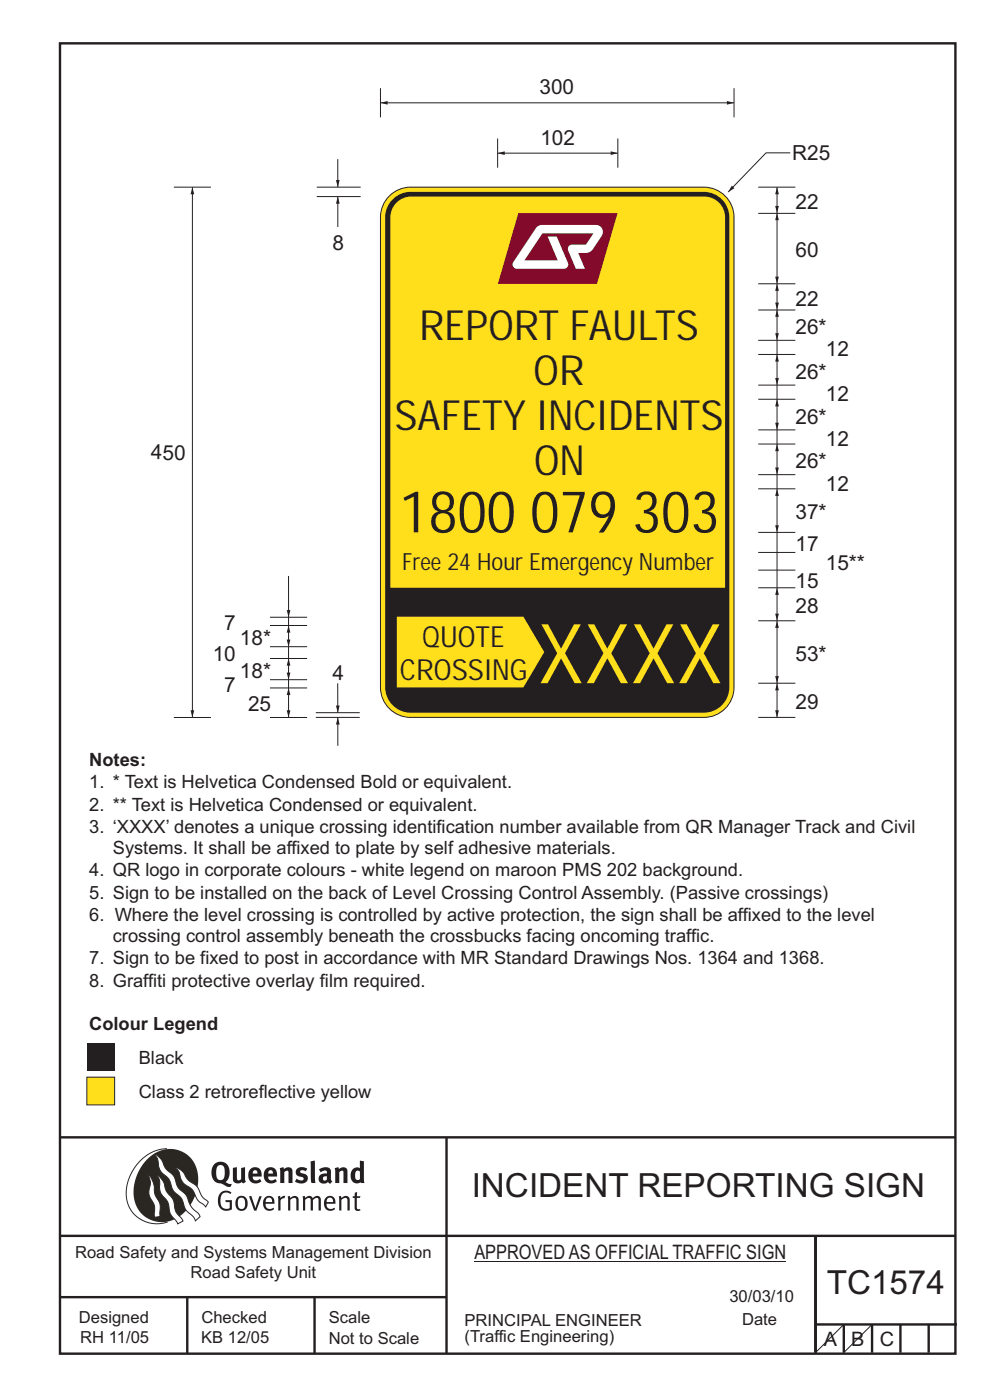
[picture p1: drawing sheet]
<svg xmlns="http://www.w3.org/2000/svg" width="210mm" height="297mm" viewBox="0 0 210 297" stroke-linecap="round" stroke-linejoin="round" font-family="sans-serif">
<g fill="none" stroke="#231f20" stroke-width=".51">
<path d="M12.7 9.2h190v278h-190zM12.7 241.3h190M94.7 241.4v45.8M12.7 275.2h82M12.7 262.2h190.1M39.7 275.2v12M66.7 275.2v12M173 262.2v24.8M173 281h30M179 281v6M185 281v6M191 281v6"/>
<path d="M197 281v6"/>
</g>
<path d="M100.6 267.7h66.2" fill="none" stroke="#231f20" stroke-width=".21"/>
<path d="M35.4 243.7a9.5 9.5 0 0 0-8.6 10.5 6.5 6.5 0 0 0 8.8 5.1" fill="none" stroke="#2a2723" stroke-width=".21"/>
<path d="M31.3 245.9a6.1 6.1 0 0 1 7.3-1.6 6.1 6.1 0 0 1 3.4 6.7 8.8 8.8 0 0 1-7.2 8.3 6.1 6.1 0 0 1-6.4-7.5 10.5 10.5 0 0 1 2.9-5.9z" fill-rule="evenodd" fill="#2a2723"/>
<g fill="#fff" stroke="#2a2723" stroke-width=".21">
<path d="M31.6 249.4l.3 .3 .6 1.2 .4 2.5 1 2 .1 2.7-1.2 .2-.1-2.5-.9-1.8-.2-.7 .3-2.4z" fill-rule="evenodd"/>
<path d="M37.2 247.7l.5 .1 .9 .6 1.3 1.9 1.9 1.5 1.1 2.1 1.3 1.2-.6 1-1.6-1.5-1.2-2.2-1.9-1.4-.6-1-.4-1.5z" fill-rule="evenodd"/>
<path d="M32.8 244.9l.4 .1 .9 .9 1.1 2 1.6 1.5 1 2.5 1.6 1.6 1.2 2.5 1.6 1.6 .2 .5-.9 .9-.5-.9-1.6-1.5-1-2.4-1.7-1.7-.9-2.3-1.7-1.7-.4-1-.3-1.6z" fill-rule="evenodd"/>
<path d="M33.4 249.4l.5 .3 .7 1 .7 2.1 1.5 1.8 .5 2.5 1.5 1.8v.2l-1.1 .6-1.6-2.2-.5-2.5-1.5-1.9-.2-1-.1-1.6z" fill-rule="evenodd"/>
</g>
<g fill="#231f20">
<path d="M46.8 253.1l.5-.4 .7-.1 .6 .1 .5 .3-.2 .3-.9-.3-.8 .2-.3 .7-.1 1.1 .1 .7 .3 .5 .5 .2 .6 .1 .4-.2v-1.3h-.8l-.1-.4h1.4v2l-.7 .2-.8 .1-.6-.2-.5-.5-.3-.8-.1-.9 .2-.8z" fill-rule="evenodd"/>
<path d="M50.7 254.3l.7-.2 .5 .5 .1 1.2-.2 .4-.3 .3h-.5l-.4-.4-.1-1.1zM50.4 254l-.5 1.1 .3 1.2 .7 .6 1-.2 .4-.4 .2-.5v-.8l-.2-.7-.3-.4-.5-.2h-.6z" fill-rule="evenodd"/>
<path d="M52.8 253.8l.5-.1 .9 2.6 .8-2.5h.5l-1.1 3.1h-.5z" fill-rule="evenodd"/>
<path d="M56.6 254.2l.4-.1 .4 .1 .2 .3 .1 .5h-1.4zM56.3 254l-.5 1v.7l.3 .7 .4 .3 .5 .2 1.1-.3 .1-.1-.2-.3-.6 .3-.7-.1-.3-.3-.1-.6v-.1h1.9l-.2-1.2-.8-.5-.5 .1z" fill-rule="evenodd"/>
<path d="M58.9 253.8l.5-.1 .1 .5 .4-.4 .6-.1-.2 .6h-.4l-.4 .3v2.2h-.5z" fill-rule="evenodd"/>
<path d="M61 253.9l.5-.1a.24 .24 0 0 0 .1 .3 .24 .24 0 0 0 .3-.2l.8-.2 .6 .5v2.6h-.4l-.1-2.3-.1-.3-.3-.1-.8 .5v2.2h-.5z" fill-rule="evenodd"/>
<path d="M64.2 253.8h.4a.23 .23 0 0 0 .2 .3 .23 .23 0 0 0 .3-.2l.6-.2 .5 .2a.23 .23 0 0 0 .2 .3 .23 .23 0 0 0 .2-.2l.8-.3 .6 .4 .1 2.7h-.5v-2.3l-.1-.3-.3-.1-.8 .5v2.2h-.5v-2.3l-.1-.3h-.3l-.8 .4v2.2h-.4z" fill-rule="evenodd"/>
<path d="M69.5 254.2l.5-.1 .4 .1 .3 .8h-1.4zM69.2 254l-.5 1 .1 .7 .2 .7 .4 .3 .4 .2 1.1-.3 .2-.1-.2-.3-.6 .3-.7-.2-.3-.3v-.6h1.9l-.2-1.2-.4-.3-.5-.2-.5 .1z" fill-rule="evenodd"/>
<path d="M71.8 253.9l.5-.1a.24 .24 0 0 0 .1 .3 .24 .24 0 0 0 .4-.2l.7-.2 .6 .5 .1 2.6h-.5v-2.3l-.1-.3-.3-.1-.9 .5v2.2h-.4z" fill-rule="evenodd"/>
<path d="M75.3 253l.5-.1-.1 .9h.8l-.2 .4h-.6v2.1l.2 .2h.5v.3l-.2 .1h-.6l-.3-.4-.1-2.3h-.4v-.4h.4z" fill-rule="evenodd"/>
<path d="M46.2 247.4l.4-.2h.4l.6 .6v1.8l-.2 .5-.3 .2h-.8l-.3-.5-.1-1.6zM45.5 246.9l-.4 .7-.2 .8v1l.3 .9 .7 .6 1 .2 1.6 .7h.4l.3-.6h-.6l-.8-.4 .7-.9 .2-1.5a1.91 1.91 0 0 0-1.1-1.8 1.91 1.91 0 0 0-2.1 .3z" fill-rule="evenodd"/>
<path d="M49.4 247.8l.9-.2v2.5l.1 .2 .3 .1 .5-.3v-2.3l.8-.2v2.6l.2 .5-.7 .3a.39 .39 0 0 0-.7 0h-.8l-.5-.4z" fill-rule="evenodd"/>
<path d="M53.8 248.4l.3-.1h.3l.2 .7h-1zM53.1 248l-.3 .5-.1 .8 .1 .7 .3 .6 .5 .4 .6 .1 .7-.1 .6-.4-.4-.5-.4 .3h-.5l-.4-.1-.2-.4v-.3h1.9l-.1-1-.3-.6-1-.4-.5 .1z" fill-rule="evenodd"/>
<path d="M57.1 248.4l.2-.1h.4l.2 .7h-1zM56.4 248l-.3 .6-.2 .8 .2 .7 .3 .5 .5 .4 .6 .1 .7-.1 .5-.4-.3-.5-.6 .3h-.5l-.4-.6v-.2h1.9l-.1-.9-.3-.7-.5-.3-.5-.1-.5 .1z" fill-rule="evenodd"/>
<path d="M59.3 247.8l.8-.2 .1 .4 1-.4 .7 .4 .1 .4v2.6h-.8v-2.3l-.3-.3-.6 .3v2.3h-.9z" fill-rule="evenodd"/>
<path d="M63 248l.9-.4 1.3 .3-.3 .6-.9-.2-.3 .2 .1 .3 1 .3 .4 .4 .1 .8-.5 .6-1.1 .2-1.1-.4 .3-.6 1 .4 .3-.1 .2-.3-.1-.3-1-.3-.4-.2-.2-.7z" fill-rule="evenodd"/>
<path d="M68.6 249.7l.7-.1v.7l-.3 .2-.3-.1-.2-.3zM67.7 248.1l.3 .6 .8-.3 .5 .1a.35 .35 0 0 1 0 .5 .35 .35 0 0 1-.5 0l-1 .4-.2 .9 .2 .4 .3 .3h1.1a.49 .49 0 0 1 .8 .2l.5-.6-.3-.4v-1.7l-.2-.5-.4-.3-.6-.1z" fill-rule="evenodd"/>
<path d="M71 247.8l.8-.2 .1 .4 1-.4 .6 .4 .2 .4v2.6h-.8v-2.3l-.3-.3-.6 .3v2.3h-.9z" fill-rule="evenodd"/>
<path d="M75.6 248.5l.3-.1 .5 .2v1.5l-.4 .2h-.4l-.2-.4v-.9zM76.3 246.2v1.3a.19 .19 0 0 1 0 .3 .19 .19 0 0 1-.3-.1l-.8 .1-.6 .5-.2 .9 .1 1 .3 .5 .6 .3 .6 .1 .5-.3v.2h.8l-.1-4.6z" fill-rule="evenodd"/>
<path d="M65.9 246.4l.9-.2 .1 4.8h-.8l-.1-.3z" fill-rule="evenodd"/>
</g>
<path d="M179 281l-6 6M185 281l-6 6" fill="none" stroke="#231f20" stroke-width=".21"/>
<path d="M18.4 221.3h5.9v5.9h-5.9z" fill-rule="evenodd" fill="#231f20"/>
<path d="M18.4 228.5h5.9v5.9h-5.9z" fill-rule="evenodd" fill="#ffdf1b" stroke="#231f20" stroke-width=".21"/>
<path d="M80.7 21.8h75" fill="none" stroke="#231f20" stroke-width=".21"/>
<g fill="#231f20">
<path d="M80.7 21.8l1.5-.4v.8z"/>
<path d="M154.2 21.4l1.5 .4-1.5 .4z"/>
</g>
<path d="M80.7 18.7v6.2M155.7 18.7v6.2M167.6 32.4h-5.1l-8 8.3" fill="none" stroke="#231f20" stroke-width=".21"/>
<path d="M155.2 39.4l.6 .5-1.3 .8z" fill="#231f20"/>
<path d="M164.8 145v7.2" fill="none" stroke="#231f20" stroke-width=".21"/>
<g fill="#231f20">
<path d="M164.8 145l.4 1.5h-.8z"/>
<path d="M164.4 150.7h.8l-.4 1.5z"/>
</g>
<path d="M160.8 145h7.9M160.8 152.2h7.9" fill="none" stroke="#231f20" stroke-width=".21"/>
<path d="M82.6 41.6a6.4 6.4 0 0 1 4.5-1.9h62.2a6.4 6.4 0 0 1 6.4 6.4v99.7a6.4 6.4 0 0 1-6.4 6.4h-62.2a6.4 6.4 0 0 1-6.4-6.4v-99.7a6.4 6.4 0 0 1 1.9-4.5z" fill-rule="evenodd" fill="#ffdf1b" stroke="#231f20" stroke-width=".21"/>
<g fill="#231f20">
<path d="M83.3 42.3a5.4 5.4 0 0 1 3.8-1.6h62.2a5.4 5.4 0 0 1 5.4 5.4v99.7a5.4 5.4 0 0 1-5.4 5.4h-62.2a5.4 5.4 0 0 1-5.4-5.4v-99.7a5.4 5.4 0 0 1 1.6-3.8z" fill-rule="evenodd"/>
<path d="M82.7 124.7h71v21.1a4.4 4.4 0 0 1-4.4 4.4h-62.2a4.4 4.4 0 0 1-4.4-4.4z" fill-rule="evenodd"/>
</g>
<path d="M83.8 43.3a4.4 4.4 0 0 1 3.4-1.6h62.2a4.4 4.4 0 0 1 4.4 4.4v78.6h-71v-78.6a4.4 4.4 0 0 1 1-2.8z" fill-rule="evenodd" fill="#ffdf1b"/>
<path d="M110 45.2h21l-4.4 15h-21z" fill-rule="evenodd" fill="#830a2b"/>
<path d="M113.9 48.1l1-.4h11.6a1.48 1.48 0 0 1 1.1 2.3l-1.8 2.9-.5 .5a3.6 3.6 0 0 1-2.7 .3l1.5 3.3h-1.9l-1.7-4a.99 .99 0 0 1 1.3-1.1h2.5l1.6-2.4h-10.8l-3.9 5.7h7.1l-2.1-5h1.9l2.4 5.8a.91 .91 0 0 1-.9 1h-10a.9 .9 0 0 1-.7-1.4z" fill-rule="evenodd" fill="#fff"/>
<path d="M84.2 130.8h26.8l4.5 7.6-4.5 7.4h-26.8z" fill-rule="evenodd" fill="#ffdf1b"/>
<path d="M164.8 131.7v13.3" fill="none" stroke="#231f20" stroke-width=".21"/>
<g fill="#231f20">
<path d="M164.8 131.7l.4 1.5h-.8z"/>
<path d="M164.4 143.4h.8l-.4 1.6z"/>
</g>
<path d="M164.8 124.7v7" fill="none" stroke="#231f20" stroke-width=".21"/>
<g fill="#231f20">
<path d="M164.8 124.7l.4 1.5h-.8z"/>
<path d="M164.4 130.2h.8l-.4 1.5z"/>
</g>
<path d="M160.8 117.2h7.9M164.8 103.7v21M160.8 124.7h7.9M160.8 131.7h7.9M160.8 121h7.9" fill="none" stroke="#231f20" stroke-width=".21"/>
<g fill="#231f20">
<path d="M164.8 103.7l.4 1.5h-.8z"/>
<path d="M164.4 111.4h.8l-.4 1.6z"/>
</g>
<path d="M164.8 39.7v5.5M160.8 103.7h7.9M160.8 113h7.9" fill="none" stroke="#231f20" stroke-width=".21"/>
<g fill="#231f20">
<path d="M164.8 39.7l.4 1.5h-.8z"/>
<path d="M164.4 43.7h.8l-.4 1.5z"/>
</g>
<path d="M160.8 39.7h7.9M160.8 45.3h7.9M164.8 45.2v15" fill="none" stroke="#231f20" stroke-width=".21"/>
<g fill="#231f20">
<path d="M164.8 45.2l.4 1.5h-.8z"/>
<path d="M164.4 58.7h.8l-.4 1.5z"/>
</g>
<path d="M164.8 60.2v5.5" fill="none" stroke="#231f20" stroke-width=".21"/>
<g fill="#231f20">
<path d="M164.8 60.2l.4 1.5h-.8z"/>
<path d="M164.4 64.2h.8l-.4 1.5z"/>
</g>
<path d="M160.8 60.2h7.9M160.8 65.8h7.9M164.8 94.2v9.5" fill="none" stroke="#231f20" stroke-width=".21"/>
<g fill="#231f20">
<path d="M164.8 94.2l.4 1.5h-.8z"/>
<path d="M164.4 99.2h.8l-.4 1.5z"/>
</g>
<path d="M160.8 94.2h7.9M164.8 84.7v9.5M160.8 100.7h7.9" fill="none" stroke="#231f20" stroke-width=".21"/>
<g fill="#231f20">
<path d="M164.8 84.7l.4 1.5h-.8z"/>
<path d="M164.4 89.7h.8l-.4 1.5z"/>
</g>
<path d="M164.8 75.2v9.5M160.8 91.2h7.9M160.8 84.7h7.9" fill="none" stroke="#231f20" stroke-width=".21"/>
<g fill="#231f20">
<path d="M164.8 75.2l.4 1.5h-.8z"/>
<path d="M164.4 80.2h.8l-.4 1.5z"/>
</g>
<path d="M160.8 75.2h7.9M164.8 65.7v9.5M160.8 81.7h7.9" fill="none" stroke="#231f20" stroke-width=".21"/>
<g fill="#231f20">
<path d="M164.8 65.7l.4 1.5h-.8z"/>
<path d="M164.4 70.7h.8l-.4 1.5z"/>
</g>
<path d="M105.6 32.5h25.5M160.8 72.2h7.9" fill="none" stroke="#231f20" stroke-width=".21"/>
<g fill="#231f20">
<path d="M105.6 32.5l1.5-.4v.8z"/>
<path d="M129.6 32.1l1.5 .4-1.5 .4z"/>
</g>
<path d="M40.8 39.7v112.5M105.6 29.4v6.2M131.1 29.4v6.2" fill="none" stroke="#231f20" stroke-width=".21"/>
<g fill="#231f20">
<path d="M40.8 39.7l.4 1.5h-.8z"/>
<path d="M40.4 150.7h.8l-.4 1.5z"/>
</g>
<path d="M71.7 152.2v6" fill="none" stroke="#231f20" stroke-width=".21"/>
<path d="M71.7 152.2l.3 1.5h-.7z" fill="#231f20"/>
<path d="M71.7 41.7v6.5" fill="none" stroke="#231f20" stroke-width=".21"/>
<path d="M71.7 41.7l.4 1.5h-.8z" fill="#231f20"/>
<path d="M71.6 145l.1 6.2" fill="none" stroke="#231f20" stroke-width=".21"/>
<path d="M71.3 149.7h.7l-.3 1.5z" fill="#231f20"/>
<path d="M71.7 33.8v5.9" fill="none" stroke="#231f20" stroke-width=".21"/>
<path d="M71.3 38.2h.7l-.3 1.5z" fill="#231f20"/>
<path d="M76.5 41.7h-9.3M61.2 146v6.2M76.3 151.2h-9.3" fill="none" stroke="#231f20" stroke-width=".21"/>
<g fill="#231f20">
<path d="M61.2 146l.4 1.5h-.8z"/>
<path d="M60.8 150.7h.8l-.4 1.5z"/>
</g>
<path d="M61.2 139.7v6.3M57.3 146h7.8M57.3 144.2h7.8" fill="none" stroke="#231f20" stroke-width=".21"/>
<g fill="#231f20">
<path d="M61.2 139.7l.4 1.5h-.8z"/>
<path d="M60.8 142.7h.8l-.4 1.5z"/>
</g>
<path d="M57.3 131h7.8M57.3 132.7h7.8M61.2 131v6.2" fill="none" stroke="#231f20" stroke-width=".21"/>
<g fill="#231f20">
<path d="M61.2 132.7l.4 1.5h-.8z"/>
<path d="M60.8 135.7h.8l-.4 1.5z"/>
</g>
<path d="M57.3 137.2h7.8M57.3 139.7h7.8M61.2 122.2v8.8M61.2 137.2v2.5" fill="none" stroke="#231f20" stroke-width=".21"/>
<path d="M60.8 129.4h.8l-.4 1.6z" fill="#231f20"/>
<path d="M36.9 39.7h7.9M76.5 39.7h-9.3M36.9 152.2h7.9M57.3 152.2h7.8M76.3 152.2h-9.3" fill="none" stroke="#231f20" stroke-width=".21"/>
<text font-size="17.6" fill="#ffdf1b" x="114.1" y="145">XXXX</text>
<text font-size="12.3" fill="#231f20" x="84.7" y="113">1800 079 303</text>
<g font-size="8.8" fill="#231f20">
<text x="88.9" y="72.2">REPORT FAULTS</text>
<text x="113.2" y="81.7">OR</text>
<text x="83.7" y="91.2">SAFETY INCIDENTS</text>
<text x="113.3" y="100.7">ON</text>
</g>
<text font-size="7.1" fill="#231f20" x="100.1" y="254">INCIDENT REPORTING SIGN</text>
<text font-size="7" fill="#231f20" x="175.4" y="274.5">TC1574</text>
<g font-size="6.2" fill="#231f20">
<text x="89.6" y="137.2">QUOTE</text>
<text x="84.8" y="144.2">CROSSING</text>
</g>
<text font-size="5" fill="#231f20" x="85.3" y="121">Free 24 Hour Emergency Number</text>
<g font-size="4.4" fill="#231f20">
<text x="114.4" y="19.9">300</text>
<text x="114.6" y="30.9">102</text>
<text x="168" y="33.9">R25</text>
<text x="168.7" y="44.3">22</text>
<text x="70.5" y="53" transform="rotate(1 70.5 53)">8</text>
<text x="168.7" y="54.6">60</text>
<text x="168.7" y="64.8">22</text>
<text x="168.7" y="70.9">26*</text>
<text x="175.2" y="75.6">12</text>
<text x="168.7" y="80.4">26*</text>
<text x="168.7" y="89.9">26*</text>
<text x="175.2" y="85.1">12</text>
<text x="175.2" y="94.6">12</text>
<text x="32" y="97.5" transform="rotate(1 32 97.5)">450</text>
<text x="168.7" y="99.4">26*</text>
<text x="175.2" y="104.1">12</text>
<text x="168.7" y="110.2">37*</text>
<text x="168.7" y="116.9">17</text>
<text x="168.7" y="124.7">15</text>
<text x="175.2" y="121">15**</text>
<text x="168.7" y="130.1">28</text>
<text x="47.6" y="133.6">7</text>
<text x="50.9" y="136.8">18*</text>
<text x="45.1" y="140.3">10</text>
<text x="50.9" y="143.8">18*</text>
<text x="168.7" y="140.2">53*</text>
<text x="47.6" y="146.9">7</text>
<text x="70.5" y="144.3" transform="rotate(1 70.5 144.3)">4</text>
<text x="52.6" y="150.9">25</text>
<text x="168.7" y="150.4">29</text>
</g>
<g font-size="4.2" fill="#231f20">
<text x="100.6" y="267.2">APPROVED AS OFFICIAL TRAFFIC SIGN</text>
<text x="174.7" y="285.6">A</text>
<text x="180.6" y="285.6">B</text>
<text x="186.7" y="285.6">C</text>
</g>
<g font-size="3.9" fill="#231f20">
<text x="18.9" y="162.5">Notes:</text>
<text x="18.9" y="167.3">1. * Text is Helvetica Condensed Bold or equivalent.</text>
<text x="18.9" y="172">2. ** Text is Helvetica Condensed or equivalent.</text>
<text x="18.9" y="176.8">3. ‘XXXX’ denotes a unique crossing identification number available from QR Manager Track and Civil</text>
<text x="18.9" y="185.9">4. QR logo in corporate colours - white legend on maroon PMS 202 background.</text>
<text x="23.9" y="181.1">Systems. It shall be affixed to plate by self adhesive materials.</text>
<text x="18.9" y="190.7">5. Sign to be installed on the back of Level Crossing Control Assembly. (Passive crossings)</text>
<text x="18.9" y="195.4">6. Where the level crossing is controlled by active protection, the sign shall be affixed to the level</text>
<text x="23.9" y="199.8">crossing control assembly beneath the crossbucks facing oncoming traffic.</text>
<text x="18.9" y="209.3">8. Graffiti protective overlay film required.</text>
<text x="18.9" y="204.5">7. Sign to be fixed to post in accordance with MR Standard Drawings Nos. 1364 and 1368.</text>
<text x="18.9" y="218.5">Colour Legend</text>
<text x="29.4" y="225.7">Black</text>
<text x="29.4" y="232.9">Class 2 retroreflective yellow</text>
</g>
<g font-size="3.5" fill="#231f20">
<text x="15.9" y="266.8">Road Safety and Systems Management Division</text>
<text x="40.4" y="271.1">Road Safety Unit</text>
<text x="16.7" y="280.6">Designed</text>
<text x="42.7" y="280.6">Checked</text>
<text x="69.7" y="280.6">Scale</text>
<text x="98.5" y="281.4">PRINCIPAL ENGINEER</text>
<text x="154.7" y="276.2">30/03/10</text>
<text x="157.4" y="281.2">Date</text>
<text x="17" y="284.8">RH 11/05</text>
<text x="42.7" y="284.8">KB 12/05</text>
<text x="69.7" y="285.2">Not to Scale</text>
<text x="98.5" y="284.8">(Traffic Engineering)</text>
</g>
</svg>
